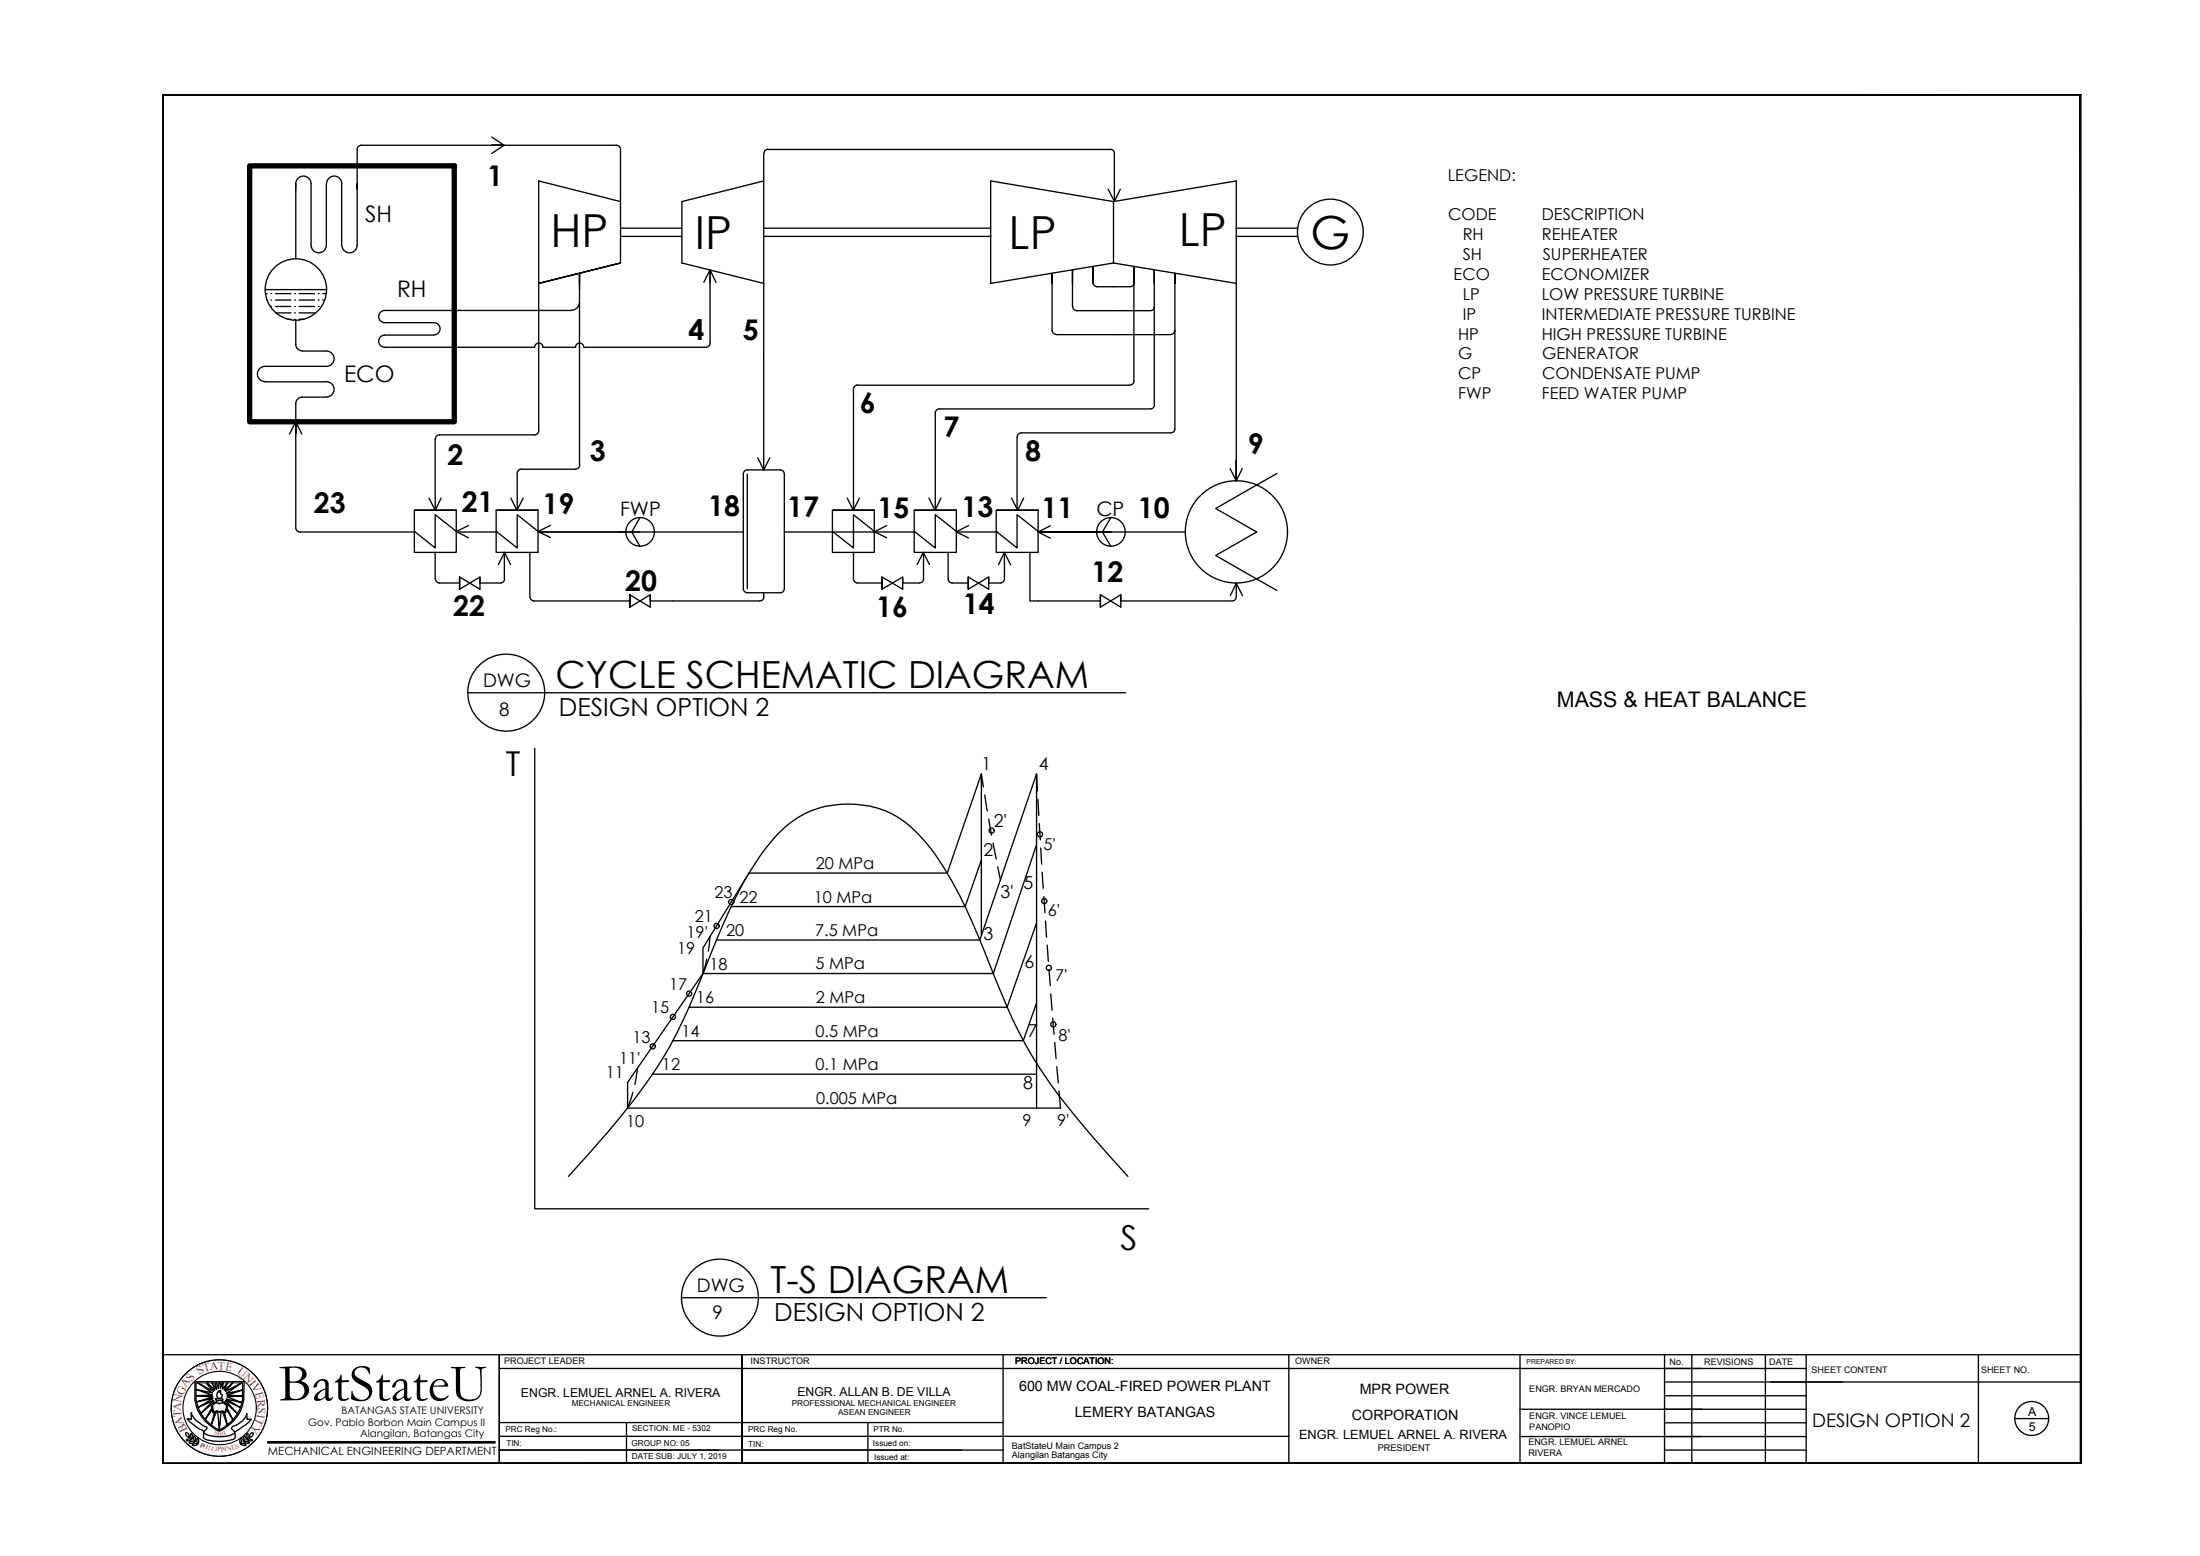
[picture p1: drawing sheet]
<svg xmlns="http://www.w3.org/2000/svg" width="420mm" height="297mm" viewBox="0 0 420 297" stroke-linecap="round" stroke-linejoin="round" font-family="sans-serif">
<!-- layer: WALL -->
<path d="M31 279.4h366.4l-.1-.2zM31.2 279.2h366.1l-366.3 .2zM31 18v261.4l.2-.2zM31 18l.2 .2v261zM31 18l.2 .2 366.2-.2zM31.2 18.2l366.2-.2-.1 .2zM397.4 18l-.1 .2 .1 261.2zM397.3 18.2l.1 261.2-.1-.2z" fill="#000" stroke="#000" stroke-width=".19"/>
<!-- layer: SHEET -->
<g fill="none" stroke="#000" stroke-width=".25">
<path d="M31 258.6h366.4M95.3 258.6v20.8M191.6 258.6v20.8M246.1 258.6v20.8M290.3 258.6v20.8M317.9 258.6v20.8M323.1 258.6v20.8M337.2 258.6v20.8M344.9 258.6v20.8M377.8 258.6v20.8M95.3 261.2h249.6M95.3 276.8h96.3"/>
<path d="M95.3 274.2h150.8M95.3 271.6h96.3M141.7 279.4v-20.8v20.8M165.7 271.6v7.8M290.3 274.2h54.6M290.3 269h54.6M317.9 266.4h27M317.9 263.8h79.5M317.9 276.8h27M317.9 271.6h27M384.7 270.8h6.5"/>
<circle cx="388" cy="270.8" r="3.2"/>
</g>
<!-- layer: 0 -->
<g fill="none" stroke="#000" stroke-width=".25">
<path d="M62.3 35.1v11.7M62.4 35.1a1.46 1.46 0 0 1 1.4-1.5 1.46 1.46 0 0 1 1.5 1.5M65.2 35.1v11.7M68.2 36.1v-1v1M68.2 28.5v18.3M93.9 26.2l2.4 1.5h-2.4h2.4l-2.4 1.6M117.7 27.7h-48.7a.78 .78 0 0 0-.8 .8M117.7 27.7a.78 .78 0 0 1 .8 .8M118.5 28.5v10M130.2 38.5l15.7-4v19.6l-15.7-3.9zM145.9 29.3v5.2M146.7 28.5h65.3"/>
<path d="M146.7 28.5a.78 .78 0 0 0-.8 .8M211.6 36.1l1.2 2.3M212 28.5a.78 .78 0 0 1 .8 .8M212.7 38.5l-23.5-4v19.6l23.5-3.9v-11.7l23.4-4v19.6M212.8 29.3v9.1l1.2-2.3M50.6 55.3h11.7M50.6 56h.4M50.9 57.3h.1M51.7 56h.2M51.7 57.3h.2M51.7 58.5h.2M52.6 56h3"/>
<path d="M52.6 57.3h3M52.6 58.5h3M52.6 59.7h3M56.3 56h.1M56.3 57.3h.1M56.3 58.5h.1M56.3 59.7h.1M57.1 56h3M57.1 57.3h3M57.1 58.5h3M57.1 59.7h3M59.4 46.8v-11.7a1.46 1.46 0 0 0-1.5-1.5 1.46 1.46 0 0 0-1.4 1.5v14.3"/>
<path d="M59.4 46.8a1.46 1.46 0 0 0 1.5 1.5 1.46 1.46 0 0 0 1.4-1.5M60.8 56h.1M60.8 57.3h.1M60.8 58.5h.1M61.7 56h.6M61.7 57.3h.3M65.3 46.8a1.46 1.46 0 0 0 1.5 1.5 1.46 1.46 0 0 0 1.4-1.5M109.1 59.3h-35.6a1.16 1.16 0 0 0-1.2 1.1 1.16 1.16 0 0 0 1.2 1.2h9.4M110.7 54.1v-1.9v36.6M110.7 57.7a1.54 1.54 0 0 1-1.6 1.5M110.7 52.2v3M118.5 50.2v-11.7l-15.6-4v19.6l15.6-3.9-15.6 3.9v28.2"/>
<path d="M118.5 45.1h11.7M118.5 43.6h11.7M134.4 53.9l1.2-2.4v14M135.6 53.9v-2.4l1.2 2.4M145.9 45.1h43.3M145.9 43.6h43.3M145.9 54.1v35.6M200.9 54.1v-1.9v10.9a.78 .78 0 0 0 .8 .7M204.8 54.1v-2.6v7M204.9 58.5a.78 .78 0 0 0 .7 .8h14.1M208.7 54v-3.2v3.3M208.8 54a.78 .78 0 0 0 .7 .7"/>
<path d="M212.7 50.2l23.4 3.9M216.5 54v-3.2v3.3M216.5 54l.1 18.7a.78 .78 0 0 1-.8 .8M216.6 54a.78 .78 0 0 1-.8 .7h-6.3M220.4 54.1v-2.6v25.8M220.5 58.5a.78 .78 0 0 1-.8 .8M224.4 54.1v-1.9v10.9M236.1 54.1v37.7v-.8M236.1 45.1h11.7M236.1 43.6h11.7M50.6 72.9h11.7M55 61h.6"/>
<path d="M56.3 61h.1M56.5 65.8a1.21 1.21 0 0 0 1.2 1.2M56.5 77v23.8a.78 .78 0 0 0 .8 .8h22M56.5 61.2v4.6M57.1 61h.9M57.7 67h4.6M62.3 75.8h-4.6a1.21 1.21 0 0 0-1.2 1.2M62.3 69.9h-11.7a1.46 1.46 0 0 0-1.4 1.5 1.46 1.46 0 0 0 1.4 1.5M62.3 67a1.46 1.46 0 0 1 1.5 1.5 1.46 1.46 0 0 1-1.5 1.4M62.3 72.9a1.46 1.46 0 0 1 1.5 1.4 1.46 1.46 0 0 1-1.5 1.5M82.9 64h-9.4a1.16 1.16 0 0 0-1.2 1.1 1.16 1.16 0 0 0 1.2 1.2h28.6M82.9 61.6a1.16 1.16 0 0 1 1.1 1.2 1.16 1.16 0 0 1-1.1 1.1"/>
<path d="M102.1 66.3a.78 .78 0 0 1 .8-.8 .78 .78 0 0 1 .8 .8M103.6 66.3h6.3a.78 .78 0 0 1 .8-.8 .78 .78 0 0 1 .8 .8h23.3M135.6 65.5a.78 .78 0 0 1-.8 .8M163.8 73.5h52M163.8 73.5a.78 .78 0 0 0-.8 .8v23.1M178.6 78.9v18.5M201.7 63.9h21.9M219.7 78.1h-40.3a.78 .78 0 0 0-.8 .7M220.5 77.3a.78 .78 0 0 1-.8 .8M224.4 63.1a.78 .78 0 0 1-.8 .7M224.4 63.1v18.8M55.3 82.8l1.2-2.3v2.3v-2.3l1.1 2.3"/>
<path d="M81.9 95.1l1.2 2.3 1.2-2.3M83.1 83.8v13.6M97.6 95.1l1.1 2.3 1.2-2.3M99.5 89.6h10.4M99.6 89.5a.78 .78 0 0 0-.8 .8v7.1M102.9 82.2a.78 .78 0 0 1-.8 .8h-18.2a.78 .78 0 0 0-.7 .8M110.7 88.8a.78 .78 0 0 1-.8 .7M122.2 98.8l-1.5 2.8 1.5 2.7M142 90.5v21.9a.78 .78 0 0 0 .7 .8M142.7 89.7h6.3M142.7 90.5v21.9M142.7 89.7a.78 .78 0 0 0-.7 .8"/>
<path d="M144.7 87.4l1.2 2.3 1.1-2.3M149 89.7a.78 .78 0 0 1 .8 .8M149.8 90.5v21.9a.78 .78 0 0 1-.8 .8M161.8 95.1l1.2 2.3 1.1-2.3M177.4 95.1l1.2 2.3 1.1-2.3M193.2 95.1l1.2 2.3 1.1-2.3M194.2 83.4v14M195.1 82.6a.78 .78 0 0 0-.8 .8M212.1 98.8l-1.6 2.8 1.6 2.7M224.4 81.9a.78 .78 0 0 1-.8 .7h-28.6M234.9 89.5l1.2 2.3 1.2-2.3M236.1 87.9v3.9v-3.9"/>
<path d="M243.9 90.4l-11.7 6.7 7.8 4.5-7.8 4.4 11.7 6.7M83.1 105.5v5M83.2 110.5a.78 .78 0 0 0 .7 .8h3.9M87.1 101.6h7.8M87.8 110.2v2.3v-2.3l3.9 2.3v-2.3l-3.9 2.3M89.5 100.3l-2.4 1.2 2.4 1.2M91.7 110.2v1.1h3.9M95.2 107.8l1.2-2.3 1.1 2.3M96.3 105.5v5M96.4 110.5a.78 .78 0 0 1-.8 .8M101.2 105.5v8.5M101.2 113.9a.78 .78 0 0 0 .8 .8"/>
<path d="M102 114.7h18.3M102.8 101.6h39.2M105.1 100.3l-2.3 1.2 2.3 1.1M120.3 113.5v2.4v-2.4l3.9 2.4v-2.4l-3.9 2.4M122.2 114.7h.1M124.2 113.5v1.2h20.9a.78 .78 0 0 0 .8-.8M142.7 113.2h6.3M145.9 113.2v.8M149.8 101.6h17.1M163 105.5v5a.78 .78 0 0 0 .8 .8h4.7M167 101.6h7.8M168.5 110.2v2.3v-2.3l3.9 2.3v-2.3l-3.9 2.3"/>
<path d="M169.3 100.3l-2.3 1.2 2.3 1.2M170.4 111.3h.1M172.4 111.3h3.2M172.4 110.2v1.1M175.1 107.8l1.2-2.3 1.2 2.3M176.4 105.5v5a.78 .78 0 0 1-.8 .8M181.1 105.5v5a.78 .78 0 0 0 .8 .8M181.8 111.3h3.1M182.6 101.6h7.8M184.9 110.2v2.3v-2.3l3.9 2.3v-2.3l-3.9 2.3M185 100.3l-2.4 1.2 2.4 1.2M186.8 111.3h.1"/>
<path d="M188.8 110.2v1.1M190.7 107.8l1.1-2.3 1.2 2.3M191.8 105.5v5a.78 .78 0 0 1-.8 .8h-2.2M196.7 105.5v9.2h13.5M200.6 100.4l-2.3 1.2 2.3 1.1M210.2 113.5v2.4v-2.4l3.9 2.4v-2.4l-3.9 2.4M212.1 114.7h.1M212.1 101.6h-13.8h28M214.1 113.5v1.2h21.2M235 113.7l1.1-2.4 1.2 2.4M236.1 113.9a.78 .78 0 0 1-.8 .8M236.1 111.3v2.7"/>
<path d="M102.1 142.8v88h117.3M187.4 147.7l.4 2.5M188.1 151.8l.5 3M188.8 156.3l.6 3.1M198 147.7l.1 3.3M198.2 152.6l.2 3.1M198.5 157.2l.2 3.1M135.6 178.7l-.3 2.9M136.8 179.5h50.3l10.9-31.8v63.8h4.5l-.3-3.2M143.1 166.7l-8.8 14.3v4.8l-14.4 20.8v4.9l1-3M180.9 166.7l6.5-19v30.9M187.4 164.2l-3.1 8.9h-44.7"/>
<path d="M189.7 161l.6 3M190.6 165.5l.5 2.5M198 161.2l-8.3 24.6h-55.4l.7-2.7M198 176.2l-5.7 16.1h-60.7M198.8 161.9l.1 3.1M199 166.5l.2 3.1M199.4 171.2l.2 3M199.7 175.8l.2 3.1M198 191.5l-2.6 7.2h-66.9M200 180.4l.2 3.1M200.3 185.1l.3 3.1M200.7 189.7l.2 3.1"/>
<path d="M201.1 194.4l.2 3M201.4 199l.3 3.1M121.8 203.9l-.5 3.1M124.6 205.1h73.4M201.8 203.6l.3 3.1M36.1 274.3h.1v-.1a.61 .61 0 0 0-.7-.7l-.1 .3a.74 .74 0 0 0 .7 .6M36.1 275.3l.7-.2 .3 .2-.2 .2a.52 .52 0 0 1-.8-.1zM36.5 269.8v1.2l-.7-.2M36.6 269.7a3.8 3.8 0 0 0 2 2.3l.9 .5a.65 .65 0 0 1-.5 .7l-.1 .3a6.3 6.3 0 0 0 5.9 .1v-.3l-.5-.5v-.4a4.6 4.6 0 0 0 2.8-2.4v-.2l.1 1.1 .7 .1a12.5 12.5 0 0 1-3.1 2.4l.2 .7a.64 .64 0 0 1-.7 .7l-1 .2a7 7 0 0 1-4.4-.5l-.1-.2a1 1 0 0 0 .1-1.1 1 1 0 0 0-1-.5l-1.6-1.3-.6-.6h.2M36.6 274.8l-.5 .2h-.4l-.1-.1a.79 .79 0 0 1 .9-.1M36.6 269.7h-.1M36.7 274.6a.72 .72 0 0 1-.2-1 .63 .63 0 0 1 .2 1.1"/>
<path d="M37.2 263.7v3.6a7.8 7.8 0 0 0 4.7 5.9 7.8 7.8 0 0 0 4.6-5.9l.1-3.6M37.2 275.1a.58 .58 0 0 0-.2-.9v.6l.3 .3M37.4 264a8.8 8.8 0 0 0 1 5.9 7.7 7.7 0 0 0 3.7 3.1M37.7 275.7a.54 .54 0 0 1-.4 .3 .54 .54 0 0 1-.5-.2l.6-.3 .3 .3M37.9 275.5v-.2a.52 .52 0 0 0-.2-.7 .75 .75 0 0 0 .2 .9M40.4 268.8l-1.2 2.1 1.3-1.7M40.6 268.2l.5-.4a.6 .6 0 0 1 .8 .2 .91 .91 0 0 1 1.3 .2h.1v.1l-.3 1.3a1.37 1.37 0 0 0-1.3-.1l-.4-.2-.3 .3-.2-.1zM41.2 267v.3a1.4 1.4 0 0 0 1.4 0v-.3h-1.4M41.3 269.5l-.9 2.5 .6-2.3M41.3 267.6v.2l-1 .2 .4 1.6a.41 .41 0 0 0 .6-.1l.7 .1a.78 .78 0 0 1 .9 .1h.2l.4-1.5-.1-.2-.2 .1-.7-.4M41.3 267.3v.4M41.7 265.5l.3 .3 .1-.4v.6l.3 .2 .1 .2-.2 .3a.58 .58 0 0 1-.8 0 .58 .58 0 0 1 .2-.9z"/>
<path d="M41.8 271.6h.2M41.8 271.7h.2M41.8 272h.2M41.8 271.9h.2M42.2 269.5l-.3 3.5-.3-3.4M42.5 267.3v.5M42.5 269.6l.9 2.4-.5-2.3M42.8 267.5l2.6 2.4-2.3-2.6 2.8 1.4-2.7-1.6 3 .7-2.8-1.1 2.9-.2-3-.1 3-1.1-3.1 .7 3-2-3.1 1.6 1.4-1.6-1.7 1.4 .6-1.4-.9 1.2 .1-1.2h-.1l-.4 1v-1h-.3l-.1 1-.3-1-.3 .1 .3 1.1-.8-1.2h-.1l.5 1.4-1.4-1.4-.2 .1 1.4 1.5-3-1.6 2.8 1.9-3.3-.7 3.3 1.1-3.1 .1 3.2 .3-3.2 .9 3.2-.6-2.9 1.7 3-1.4-2.4 2.5 2.6-2.2M43.4 268.7l1.1 2.3-1.3-2M45.9 275.5a.79 .79 0 0 0 .2-1l-.3 .5 .1 .5M46 275.6l.5 .3h.4l.1-.1a.79 .79 0 0 0-1-.1M46.3 264a8.8 8.8 0 0 1-.9 5.9 8.3 8.3 0 0 1-3.7 3.1"/>
<path d="M46.5 275.1a.83 .83 0 0 0 .3-1l-.3 .4v.6M46.7 275.2h.7l.2 .2a.63 .63 0 0 1-1-.1zM47.2 273.7l.1-.1a.72 .72 0 0 1-.2 1l-.1-.5zM47.2 274.8l.2 .2a.63 .63 0 0 0 .8 0 .79 .79 0 0 0-1-.2M47.7 274.3l-.1-.1a.61 .61 0 0 1 .7-.7l.1 .3a.74 .74 0 0 1-.8 .6"/>
<circle cx="56.5" cy="55.3" r="5.9"/>
<circle cx="254.1" cy="44.3" r="6.3"/>
<circle cx="122.3" cy="101.5" r="2.73"/>
<circle cx="212.2" cy="101.5" r="2.73"/>
<circle cx="236.1" cy="101.5" r="9.8"/>
<circle cx="189.4" cy="158.6" r=".49"/>
<circle cx="198.6" cy="159.3" r=".49"/>
<circle cx="136.9" cy="176.8" r=".49"/>
<circle cx="139.7" cy="172.2" r=".49"/>
<circle cx="199.4" cy="172" r=".49"/>
<circle cx="124.7" cy="199.7" r=".49"/>
<circle cx="128.5" cy="194.1" r=".49"/>
<circle cx="131.6" cy="189.7" r=".49"/>
<circle cx="200.3" cy="184.8" r=".49"/>
<circle cx="201.2" cy="195.6" r=".49"/>
</g>
<!-- layer: stair -->
<g fill="none" stroke="#000" stroke-width=".19">
<path d="M37.2 263.7h9.4M37.4 264h8.9"/>
<circle cx="41.9" cy="268.8" r="9.2"/>
</g>
<g fill="none" stroke="#000" stroke-width=".21">
<circle cx="41.9" cy="268.8" r="9.2"/>
<circle cx="41.9" cy="268.8" r="7"/>
</g>
<!-- layer: texts -->
<path d="M51.2 275.3h43.3" fill="none" stroke="#000" stroke-width=".51"/>
<!-- layer: .1 -->
<path d="M141.7 258.6v20.8M119.6 271.6v7.8" fill="none" stroke="#000" stroke-width=".25"/>
<!-- layer: 0 -->
<path d="M47.7 31.7h39.1v48.8h-39.1z" fill="none" stroke="#000" stroke-width="1"/>
<!-- layer: MAIN LINE -->
<g fill="none" stroke="#000" stroke-width=".25">
<path d="M79.1 97.4h8h-8v8.1h8v-8.1M94.8 97.4h8h-8v8.1h8v-8.1M159 97.4h8h-8v8.1h8v-8.1M174.6 97.4h8h-8v8.1h8v-8.1M190.3 97.4h8h-8v8.1h8v-8.1M79.1 101.4l4 3.2v-6.3l4 3.1M94.8 101.4l4 3.2v-6.3l4 3.1M159 101.4l4 3.2v-6.3l4 3.1M174.6 101.4l4 3.2v-6.3l4 3.1M190.3 101.4l3.9 3.2v-6.3l4.1 3.1M89.3 132.2h125.6M143.1 166.7h37.8"/>
<path d="M119.9 211.5h78.1M108.6 224.6a173.1 173.1 0 0 0 16.4-20.1 89.3 89.3 0 0 0 8.9-17.8l2.1-5.3a83.4 83.4 0 0 1 10.1-19.3 19.6 19.6 0 0 1 11.6-8.2 18.5 18.5 0 0 1 19.2 7.1 70.4 70.4 0 0 1 9.9 17.7l1.1 2.7a145.2 145.2 0 0 0 8.1 18.2 98 98 0 0 0 11.7 16.3l7.7 8.7M130.1 247.7h69.7"/>
<circle cx="96.7" cy="132.2" r="7.3"/>
<circle cx="137.5" cy="247.7" r="7.3"/>
</g>
<text font-size="10.2" x="53.2" y="267.3">BatStateU</text>
<g font-size="8.7">
<text x="105.1" y="47.1">HP</text>
<text x="132.7" y="47.6">IP</text>
<text x="192.6" y="47.5">LP</text>
<text x="225.1" y="47">LP</text>
<text x="250.3" y="47.5">G</text>
</g>
<g font-size="7.1">
<text x="106.1" y="131.4">CYCLE SCHEMATIC DIAGRAM</text>
<text x="147.2" y="246.9">T-S DIAGRAM</text>
</g>
<g font-size="6.5">
<text x="96.6" y="148.2">T</text>
<text x="214" y="238.7">S</text>
</g>
<g font-size="5.4">
<text x="93.1" y="35.6">1</text>
<text x="131.5" y="64.8">4</text>
<text x="141.9" y="65">5</text>
<text x="164.2" y="78.8">6</text>
<text x="180.2" y="83.4">7</text>
<text x="85.5" y="88.9">2</text>
<text x="112.6" y="88.1">3</text>
<text x="195.8" y="88.1">8</text>
<text x="238.3" y="86.6">9</text>
<text x="60" y="97.9">23</text>
<text x="88.2" y="97.8">21</text>
<text x="103.6" y="98">19</text>
<text x="135.2" y="98.5">18</text>
<text x="150.3" y="98.8">17</text>
<text x="167.6" y="98.8">15</text>
<text x="183.7" y="98.6">13</text>
<text x="198.9" y="99">11</text>
<text x="217.3" y="98.9">10</text>
<text x="119.4" y="112.8">20</text>
<text x="208.5" y="111">12</text>
<text x="86.5" y="117.7">22</text>
<text x="167.4" y="117.8">16</text>
<text x="183.9" y="117.3">14</text>
</g>
<g font-size="4.8">
<text x="106.7" y="136.7">DESIGN OPTION 2</text>
<text x="147.8" y="252.2">DESIGN OPTION 2</text>
</g>
<g font-size="4.4">
<text x="69.7" y="42.3">SH</text>
<text x="75.8" y="56.7">RH</text>
<text x="65.7" y="72.9">ECO</text>
</g>
<text font-size="4.1" x="297.3" y="135">MASS &amp; HEAT BALANCE</text>
<g font-size="3.8">
<text x="118.5" y="98.6">FWP</text>
<text x="209.4" y="98.5">CP</text>
</g>
<g font-size="3.6">
<text x="92.3" y="131.2">DWG</text>
<text x="95.3" y="136.7">8</text>
<text x="133.1" y="246.7">DWG</text>
<text x="136.1" y="251.8">9</text>
<text x="346.1" y="272.4">DESIGN OPTION 2</text>
</g>
<g font-size="3.4">
<text x="187.5" y="147">1</text>
<text x="198.4" y="147.1">4</text>
<text x="189.8" y="157.9">2'</text>
<text x="187.8" y="163.5">2</text>
<text x="191.1" y="171.5">3'</text>
<text x="195.5" y="169.8">5</text>
<text x="187.8" y="179.5">3</text>
<text x="195.7" y="184.7">6</text>
<text x="196.3" y="197.9">7</text>
<text x="195.4" y="207.9">8</text>
</g>
<g font-size="3.1">
<text x="276.5" y="34.5">LEGEND:</text>
<text x="276.6" y="42">CODE</text>
<text x="294.4" y="42">DESCRIPTION</text>
<text x="279.3" y="45.8">RH</text>
<text x="294.4" y="45.8">REHEATER</text>
<text x="277.6" y="53.4">ECO</text>
<text x="279.3" y="49.6">SH</text>
<text x="294.4" y="53.4">ECONOMIZER</text>
<text x="294.7" y="49.6">SUPERHEATER</text>
<text x="279.3" y="57.2">LP</text>
<text x="294.4" y="57.2">LOW PRESSURE TURBINE</text>
<text x="278.5" y="64.8">HP</text>
<text x="279.3" y="61">IP</text>
<text x="294.4" y="64.8">HIGH PRESSURE TURBINE</text>
<text x="294.5" y="61">INTERMEDIATE PRESSURE TURBINE</text>
<text x="278.5" y="68.6">G</text>
<text x="294.5" y="68.6">GENERATOR</text>
<text x="278.5" y="72.4">CP</text>
<text x="278.5" y="76.2">FWP</text>
<text x="294.4" y="76.2">FEED WATER PUMP</text>
<text x="294.5" y="72.4">CONDENSATE PUMP</text>
<text x="155.8" y="165.9">20 MPa</text>
<text x="199.3" y="162.2">5'</text>
<text x="136.5" y="171.5">23</text>
<text x="141.2" y="172.3">22</text>
<text x="155.4" y="172.3">10 MPa</text>
<text x="131.1" y="179.1">19'</text>
<text x="132.7" y="176.1">21</text>
<text x="138.7" y="178.7">20</text>
<text x="155.7" y="178.6">7.5 MPa</text>
<text x="200.1" y="174.8">6'</text>
<text x="129.3" y="182.2">19</text>
<text x="135.5" y="185.2">18</text>
<text x="155.8" y="185">5 MPa</text>
<text x="127.8" y="188.9">17</text>
<text x="132.9" y="191.6">16</text>
<text x="155.8" y="191.5">2 MPa</text>
<text x="201.5" y="187.3">7'</text>
<text x="124.3" y="193.4">15</text>
<text x="130.1" y="198">14</text>
<text x="155.8" y="197.9">0.5 MPa</text>
<text x="118.3" y="203.2">11'</text>
<text x="120.8" y="199.1">13</text>
<text x="202.2" y="198.8">8'</text>
<text x="115.7" y="205.9">11</text>
<text x="126.4" y="204.3">12</text>
<text x="155.8" y="204.3">0.1 MPa</text>
<text x="119.6" y="215.1">10</text>
<text x="155.9" y="210.7">0.005 MPa</text>
<text x="195.3" y="214.9">9</text>
<text x="201.9" y="214.9">9'</text>
</g>
<g font-size="2.7">
<text x="194.6" y="265.5">600 MW COAL-FIRED POWER PLANT</text>
<text x="259.7" y="266.1">MPR POWER</text>
<text x="205.2" y="270.5">LEMERY BATANGAS</text>
<text x="258.2" y="271.1">CORPORATION</text>
</g>
<g font-size="2.4">
<text x="248.1" y="274.8">ENGR. LEMUEL ARNEL A. RIVERA</text>
<text x="387.3" y="270.3">A</text>
<text x="387.5" y="273.1">5</text>
</g>
<g font-size="2.3" fill="#f00">
<text x="36.6" y="263.8" transform="rotate(-56 36.6 263.8)">S</text>
<text x="38.1" y="262.6" transform="rotate(-33 38.1 262.6)">S</text>
<text x="39" y="262" transform="rotate(-14 39 262)">T</text>
<text x="40.1" y="261.6" transform="rotate(-6 40.1 261.6)">A</text>
<text x="41.5" y="261.5" transform="rotate(3 41.5 261.5)">T</text>
<text x="42.9" y="261.5" transform="rotate(12 42.9 261.5)">E</text>
<text x="45.2" y="262.1" transform="rotate(37 45.2 262.1)">U</text>
<text x="46.4" y="263" transform="rotate(46 46.4 263)">N</text>
<text x="34.5" y="269.5" transform="rotate(-86 34.5 269.5)">A</text>
<text x="34.6" y="267.9" transform="rotate(-78 34.6 267.9)">N</text>
<text x="35" y="266.4" transform="rotate(-65 35 266.4)">G</text>
<text x="35.5" y="265" transform="rotate(-57 35.5 265)">A</text>
<text x="47.5" y="264.1" transform="rotate(52 47.5 264.1)">I</text>
<text x="47.9" y="264.6" transform="rotate(61 47.9 264.6)">V</text>
<text x="48.7" y="265.9" transform="rotate(74 48.7 265.9)">E</text>
<text x="49" y="267.3" transform="rotate(84 49 267.3)">R</text>
<text x="49.1" y="270" transform="rotate(100 49.1 270)">I</text>
<text x="49.2" y="268.7" transform="rotate(94 49.2 268.7)">S</text>
<text x="34.7" y="270.6" transform="rotate(-94 34.7 270.6)">T</text>
<text x="35.2" y="271.8" transform="rotate(-110 35.2 271.8)">A</text>
<text x="35.9" y="273" transform="rotate(-114 35.9 273)">B</text>
<text x="48.5" y="271.9" transform="rotate(122 48.5 271.9)">Y</text>
<text x="49" y="270.6" transform="rotate(115 49 270.6)">T</text>
</g>
<g font-size="2.3">
<text x="99.5" y="266.7">ENGR. LEMUEL ARNEL A. RIVERA</text>
<text x="152.3" y="266.5">ENGR. ALLAN B. DE VILLA</text>
</g>
<text font-size="2.2" x="51.2" y="277.7">MECHANICAL ENGINEERING DEPARTMENT</text>
<g font-size="2">
<text x="65.2" y="270">BATANGAS STATE UNIVERSITY</text>
<text x="58.9" y="272.2">Gov. Pablo Borbon Main Campus II</text>
<text x="68.8" y="274.4">Alangilan, Batangas City</text>
</g>
<text font-size="1.8" x="263.1" y="277">PRESIDENT</text>
<g font-size="1.7">
<text x="96.3" y="260.4">PROJECT LEADER</text>
<text x="143.4" y="260.5">INSTRUCTOR</text>
<text x="193.9" y="260.5">PROJECT / LOCATION:</text>
<text x="247.4" y="260.5">OWNER</text>
<text x="318.9" y="260.5">No.</text>
<text x="325.5" y="260.5">REVISIONS</text>
<text x="337.9" y="260.5">DATE</text>
<text x="346" y="262.2">SHEET CONTENT</text>
<text x="378.3" y="262.2">SHEET NO.</text>
<text x="292.1" y="265.8">ENGR. BRYAN MERCADO</text>
<text x="291.9" y="275.9">ENGR. LEMUEL ARNEL</text>
<text x="292.1" y="271">ENGR. VINCE LEMUEL</text>
<text x="292.1" y="273">PANOPIO</text>
<text x="193.3" y="276.6">BatStateU Main Campus 2</text>
<text x="193.3" y="278.3">Alangilan Batangas City</text>
<text x="291.9" y="278">RIVERA</text>
</g>
<g font-size="1.6">
<text x="109.2" y="268.4">MECHANICAL ENGINEER</text>
<text x="151.2" y="268.5">PROFESSIONAL MECHANICAL ENGINEER</text>
<text x="96.5" y="273.4">PRC Reg No.:</text>
<text x="96.7" y="276">TIN:</text>
<text x="120.6" y="276">GROUP NO: 05</text>
<text x="120.7" y="273.3">SECTION: ME - 5302</text>
<text x="142.9" y="273.4">PRC Reg No.</text>
<text x="160.1" y="270">ASEAN ENGINEER</text>
<text x="166.8" y="273.3">PTR No.</text>
<text x="120.7" y="278.6">DATE SUB: JULY 1, 2019</text>
<text x="142.9" y="276.1">TIN:</text>
<text x="166.7" y="276.1">Issued on:</text>
<text x="166.9" y="278.7">Issued at:</text>
</g>
<text font-size="1.3" x="291.6" y="260.4">PREPARED BY:</text>
<g font-size="1.3" fill="#f00">
<text x="40.7" y="274" transform="rotate(8 40.7 274)">1</text>
<text x="41.3" y="274.1">90</text>
<text x="42.6" y="274.1" transform="rotate(-11 42.6 274.1)">3</text>
<text x="38.1" y="276.1" transform="rotate(25 38.1 276.1)">P</text>
<text x="38.7" y="276.5" transform="rotate(16 38.7 276.5)">H</text>
<text x="39.7" y="276.8" transform="rotate(11 39.7 276.8)">I</text>
<text x="40.3" y="276.9" transform="rotate(9 40.3 276.9)">L</text>
<text x="41.1" y="277">IP</text>
<text x="42.2" y="277.1" transform="rotate(-7 42.2 277.1)">P</text>
<text x="42.9" y="277.1" transform="rotate(-6 42.9 277.1)">I</text>
<text x="43.4" y="277" transform="rotate(-13 43.4 277)">N</text>
<text x="44.3" y="276.8" transform="rotate(-16 44.3 276.8)">E</text>
<text x="45" y="276.6" transform="rotate(-14 45 276.6)">S</text>
</g>
</svg>
